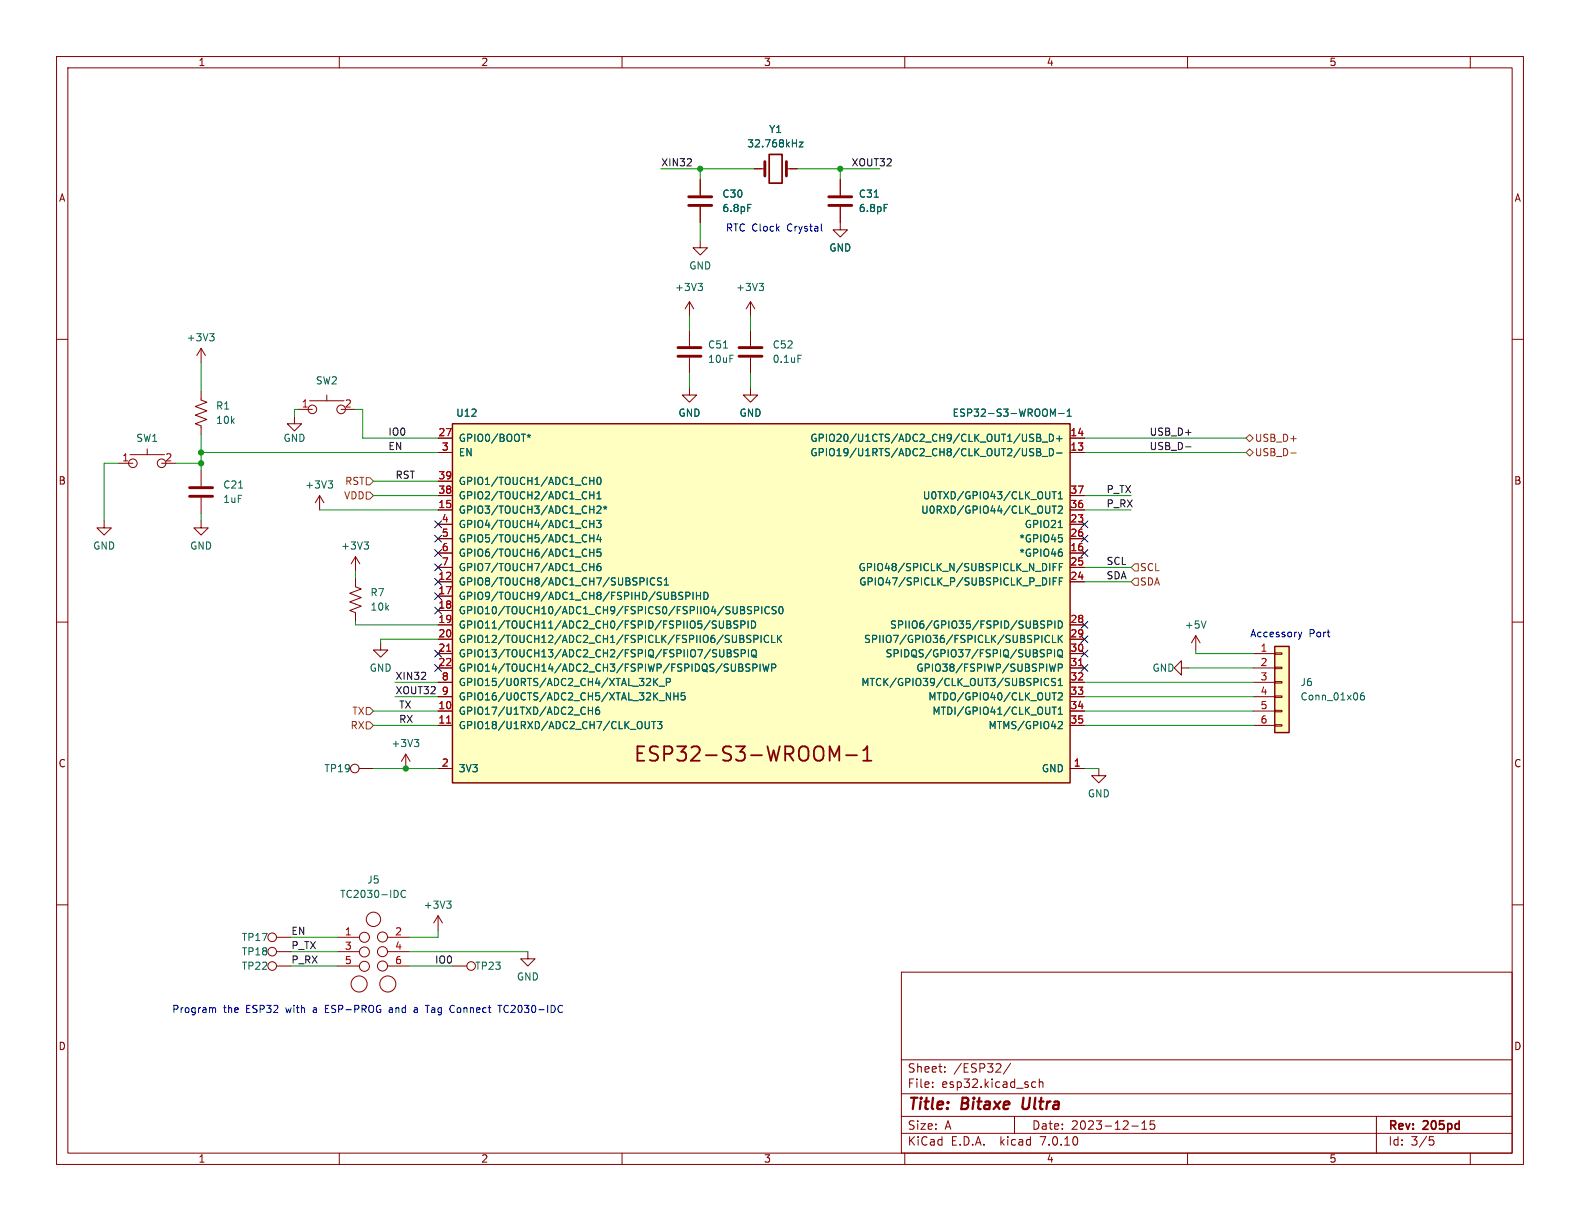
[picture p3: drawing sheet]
<svg xmlns="http://www.w3.org/2000/svg" width="279mm" height="216mm" viewBox="0 0 279 216" stroke-linecap="round" stroke-linejoin="round" font-family="sans-serif">
<g fill="none" stroke="#840000" stroke-width=".18">
<path d="M10 10h259.4v195.9h-259.4zM12 12h255.4v191.9h-255.4zM60 10v2M110 10v2M160 10v2M210 10v2M260 10v2M123.8 31.8v2.7M123.8 36.6v2.8M133.3 29.8h2M139.1 29.8h1.9M148.6 36.6v4h1.3l-1.3 1.3-1.3-1.3h1.3"/>
<path d="M148.6 31.8v2.7M10 60h2M121.9 53.3v2.6M121.9 58.4v2.8M121.9 53.3l-.7 1.3M121.9 53.3l.8 1.3M123.8 42.5v1.3h1.3l-1.3 1.3-1.2-1.3h1.2M132.7 53.3l-.7 1.3M132.7 53.3v2.6M132.7 58.4v2.8M132.7 53.3l.8 1.3M267.4 60h2"/>
<path d="M26 79.4v1M35.6 69.2v1.5l1 .4-2.1 .8 2.1 .7-2.1 .8 2.1 .8-2.1 .7 1.1 .4v1.5M35.6 61.6v2.5M35.6 61.6l-.8 1.3M35.6 61.6l.7 1.3M52.1 73.7v1.2h1.2l-1.2 1.3-1.3-1.3h1.3M52.7 72.4h2.5M54.7 70.9h6.1M57.8 69.9v1M60.3 72.4h2.6M77.5 77.5h2.5M121.9 68.6v1.3h1.3l-1.3 1.2-1.3-1.2h1.3"/>
<path d="M121.9 63.2v2.8M132.7 68.6v1.3h1.3l-1.3 1.2-1.3-1.2h1.3M132.7 63.2v2.8M189.2 77.5h2.6M18.4 92.1v1.2h1.3l-1.3 1.3-1.3-1.3h1.3M21 81.9h2.5M23 80.4h6.1M28.6 81.9h2.5M35.6 92.1v1.2h1.2l-1.2 1.3-1.3-1.3h1.3M35.6 83.2v2.8M35.6 88v2.8M56.5 87.6l-.7 1.3"/>
<path d="M56.5 87.6v2.6M56.5 87.6l.8 1.3M62.9 98.4v2.6M62.9 98.4l-.8 1.3M62.9 98.4l.7 1.3M77.5 80h2.5M77.5 90.2h2.5M77.5 97.8h2.5M77.5 92.7h2.5M77.5 95.3h2.5M77.5 87.6h2.5M77.5 85.1h2.5"/>
<path d="M189.2 80h2.6M189.2 90.2h2.6M189.2 97.8h2.6M189.2 92.7h2.6M189.2 95.3h2.6M189.2 87.6h2.6M10 110h2M62.9 102.2v1.6l1 .3-2.1 .8 2.1 .8-2.1 .7 2.1 .8-2.1 .8 1.1 .3v1.6M67.3 113.7v1.2h1.3l-1.3 1.3-1.3-1.3h1.3M77.5 102.9h2.5M77.5 105.4h2.5M77.5 108h2.5"/>
<path d="M77.5 110.5h2.5M77.5 113h2.5M77.5 115.6h2.5M77.5 118.1h2.5M77.5 100.3h2.5M189.2 102.9h2.6M189.2 110.5h2.6M189.2 113h2.6M189.2 115.6h2.6M189.2 118.1h2.6M189.2 100.3h2.6M208.9 118.1v-1.3l-1.3 1.3 1.3 1.3v-1.3h1.3"/>
<path d="M211.5 112.4l-.8 1.3M211.5 112.4v2.5M211.5 112.4l.7 1.3M221.6 115.6h3.8M221.6 118.1h3.8M225.4 118h1.3v.2h-1.3zM225.4 115.4h1.3v.3h-1.3zM267.4 110h2M63.5 135.9h2.5M71.8 133.4l-.8 1.2M71.8 133.4v2.5M71.8 133.4l.7 1.2"/>
<path d="M77.5 135.9h2.5M77.5 125.7h2.5M77.5 128.3h2.5M77.5 120.7h2.5M77.5 123.2h2.5M189.2 135.9h2.6M189.2 125.7h2.6M189.2 128.3h2.6M189.2 120.7h2.6M189.2 123.2h2.6M194.3 135.9v1.3h1.3l-1.3 1.2-1.3-1.2h1.3M221.6 125.7h3.8"/>
<path d="M221.6 128.3h3.8M221.6 120.7h3.8M221.6 123.2h3.8M225.4 128.1h1.3v.3h-1.3zM225.4 125.6h1.3v.3h-1.3zM225.4 123.1h1.3v.2h-1.3zM225.4 120.5h1.3v.3h-1.3zM10 160h2M267.4 160h2M48.9 168.3h2.5M48.9 165.7h2.5M48.9 170.8h2.5"/>
<path d="M59.7 168.3h3.8M59.7 165.7h3.8M59.7 170.8h3.8M68.6 168.3h3.8M68.6 165.7h3.8M68.6 170.8h3.8M77.5 161.9l-.8 1.3M77.5 161.9v2.6M77.5 161.9l.7 1.3M80 170.8h2.5M93.3 168.3v1.2h1.3l-1.3 1.3-1.2-1.3h1.2M159.4 171.9h108v32h-108z"/>
<path d="M159.4 197.4h108M159.4 193.4h108M159.4 187.4h108M164.9 192.1v.2M164.9 191.4v.1M167.1 189.4v.2M167.1 188.7v.1M178.7 188l-1.3 1.9M179.4 197.4v3M182.6 192.2h.5M182.6 191.4h.5M183.8 191.4l.2-.1 .4 .1v.9"/>
<path d="M183.8 190.8v1.5M200.1 199.1h1.2M201.9 199.7h.9M201.9 198.6l.5-.4v1.5M204.1 198.2h-.7v.7l.2-.1h.5l.1 .2-.1 .5-.2 .2-.5-.2M243.4 197.4v6.5M60 203.9v2M110 203.9v2M159.4 200.4h108M160 203.9v2M210 203.9v2M252.9 201.6h.4l.3 .2-.2 .6-.5 .1"/>
<path d="M260 203.9v2"/>
<circle cx="55.2" cy="72.4" r=".76"/>
<circle cx="60.3" cy="72.4" r=".76"/>
<circle cx="23.5" cy="81.9" r=".76"/>
<circle cx="28.6" cy="81.9" r=".76"/>
<circle cx="62.7" cy="135.9" r=".76"/>
<circle cx="48.1" cy="170.8" r=".76"/>
<circle cx="48.1" cy="165.7" r=".76"/>
<circle cx="48.1" cy="168.3" r=".76"/>
<circle cx="63.5" cy="174" r="1.42"/>
<circle cx="64.4" cy="168.3" r=".89"/>
<circle cx="64.4" cy="170.9" r=".89"/>
<circle cx="64.4" cy="165.7" r=".89"/>
<circle cx="66" cy="162.6" r="1.27"/>
<circle cx="67.6" cy="170.8" r=".89"/>
<circle cx="67.6" cy="165.7" r=".89"/>
<circle cx="67.6" cy="168.3" r=".89"/>
<circle cx="68.6" cy="174" r="1.42"/>
<circle cx="83.3" cy="170.8" r=".76"/>
</g>
<path d="M181 194.1l-.2 1.6 .3 .4" fill="none" stroke="#840000" stroke-width=".4"/>
<g fill="none" stroke="#006464" stroke-width=".18">
<path d="M132.2 36.1h.6M141.3 25.1h.7l-.7 .9h.7M154.6 34.9h.7M156.4 36.1h.6M37.1 59h.8l-.5 .5M37.6 59.5l.3 .2v.3l-.3 .3M123.4 50.1h.8l-.4 .5M124 50.6l.2 .2v.3l-.2 .3M134.2 50.1h.8l-.4 .5M134.8 50.6l.2 .2v.3l-.2 .3M93.2 77l.3 .1M93.5 76.8v.3"/>
<path d="M93.5 77.1l-.2 .2M93.5 77.1l.2 .2M93.8 77l-.3 .1M127.9 61.5h.8M141.1 62.8h.6M182.6 79.3l.2 .1M183.3 76.8h.5l.2 .2-.2 .4 .2 .1 .1 .3-.3 .2h-.5zM183.3 79.3h.5l.2 .3-.2 .3 .2 .1 .1 .3-.3 .3h-.5zM183.3 79.9h.5M183.3 77.4h.5M184.3 78.2h1M185.6 79.3a.64 .64 0 0 1 .7 .7 .64 .64 0 0 1-.7 .6z"/>
<path d="M185.6 76.8a.64 .64 0 0 1 .7 .6 .64 .64 0 0 1-.7 .6zM186.2 73.2l.4-.9v1.3M186.8 77.6h1M187.2 73.1h1M187.3 77.1v.9M188.7 73.6h.7M188.7 72.7l.4-.4v1.3M42.2 86.3h.7M58 85h.8l-.4 .5M58.6 85.5l.2 .3v.3l-.2 .2M64.4 95.8h.8l-.5 .5M64.9 96.3l.3 .3v.3l-.3 .2"/>
<path d="M104.3 85h.7M104.3 86.9v1.3M104.3 87.5h.7M104.3 92.6h.7M104.3 95.2h.7M104.3 97.7h.7M105 84.4v1.3M105 86.9v1.3M105 92v1.3M105 94.6v1.2M105 97.1v1.3M105 99.6v1.3"/>
<path d="M105.5 92h.8l-.4 .5 .3 .1v.6l-.2 .1-.5-.1M105.6 89.6l.4-.1 .3 .3-.8 .9h.8M105.6 88.2h.7M105.6 87.3l.3-.4v1.3M105.7 84.5l.2-.1a.68 .68 0 0 1 .4 .6 .68 .68 0 0 1-.4 .7l-.2-.2-.1-.3zM105.9 94.5l-.3 .9h.7M106.2 99.6l-.4 .1a.85 .85 0 0 0 0 1.2l.4-.1 .1-.4-.3-.3-.3 .1-.1 .2M106.2 95v.8M106.2 97.1h-.6v.6l.1-.1h.5l.1 .2-.1 .4-.2 .2-.4-.2M106.7 89.7l.3 .1M107 89.5v.3M107 89.8l-.2 .2"/>
<path d="M107 89.8l.2 .2M107.3 89.7l-.3 .1M182.7 80.1v.4M184.3 80.7h1M185.6 99.6v1.3M186.1 89.5h.7M186.1 86.9h.7M186.4 86.9v1.3M186.4 89.5v1.2M186.8 80.1h1M186.8 99.6h-.6v1.3M187.1 89.6l.5-.1 .3 .3-.8 .9h.8"/>
<path d="M187.1 93.3h.8M187.1 87.3l.4-.4v1.3M187.1 88.2h.8M187.2 94.6h.6M187.8 97.6l.1 .2-.1 .5M187.8 95.1l.1 .2-.1 .5M187.9 99.6h-.6v1.3M104.3 100.2h.7M115.6 120v1.2M115.8 102.3a.6 .6 0 0 0-.9 .4 .6 .6 0 0 0 .6 .7l.3-.1M116.3 120l-.7 .7M117 102.2h-.5l-.2 .2 .1 .3 .5 .3v.3l-.2 .1h-.4"/>
<path d="M117.5 103.4h.7M117.5 102.5l.3-.3v1.2M121.3 105.4l.6-.1 .1-.2-.1-.3-.6-.1v1.3M122.6 104.7v1.3M123.2 104.7v1.3M123.2 105.3h.7M123.9 104.7v1.3M124.5 104.7a.64 .64 0 0 1 .7 .7 .64 .64 0 0 1-.7 .6zM127.9 109.8v1l-.1 .2-.3 .1M128 114.9v1l-.2 .2M128.5 109.8h.5l.2 .2-.2 .4 .2 .1 .1 .3-.3 .3h-.5zM128.5 110.4h.5"/>
<path d="M128.6 114.9h.4l.3 .2-.3 .4 .3 .1v.3l-.2 .2h-.5zM128.6 115.5h.4M130.5 109.9l-.5-.1-.3 .2 .2 .3 .5 .3v.3l-.2 .2-.5-.1M130.5 114.9h-.4l-.3 .2 .1 .3 .6 .3v.3l-.2 .1h-.5M131 110.5l.6-.1 .1-.2v-.3l-.7-.1v1.3M131.1 115.5h.6l.1-.2-.1-.3-.6-.1v1.2M132 112.7l.8 .5-.3 .4-.5-.1M132.3 109.8v1.3M132.3 114.9v1.2M132.6 117.5l-.5-.1-.2 .3 .1 .3 .5 .2v.4l-.2 .1-.4-.1M132.8 112.4l-.5-.1-.3 .3M132.9 107.3h-.5l-.2 .1v.3l.6 .3 .1 .3-.2 .2h-.5"/>
<path d="M132.9 109.8a.64 .64 0 0 1 .7 .6 .64 .64 0 0 1-.7 .7zM133.1 114.9h.1a.43 .43 0 0 1 .5 .4v.4a.42 .42 0 0 1-.4 .5 .42 .42 0 0 1-.4-.5v-.4zM133.1 115.8l.5 .3M133.1 118.1l.6-.1 .2-.2-.1-.3-.7-.1v1.3M133.3 113l.6-.1 .1-.1v-.3l-.7-.2v1.3M133.4 107.9h.6l.2-.2-.1-.3-.7-.1v1.2M133.6 116.1l.2 .2M134.4 117.4v1.3M134.6 112.3v1.3M134.7 107.3v1.2M134.9 117.4l.3 1.3 .2-.9 .3 .9 .3-1.3M135.9 112.5a.6 .6 0 0 0-.8 .4 .6 .6 0 0 0 .6 .7l.2-.1"/>
<path d="M136 107.4a.6 .6 0 0 0-.8 .4 .6 .6 0 0 0 .6 .7l.2-.1M136.5 112.3v1.3h.6M136.5 118.1l.6-.1 .1-.2-.1-.3-.6-.1v1.3M137.2 107.3h-.4l-.2 .1v.3l.5 .3 .1 .3-.2 .2h-.5M137.5 112.3v1.3M137.7 112.9l.5 .7M137.9 107.4l.1-.1a.68 .68 0 0 1 .5 .6 .68 .68 0 0 1-.5 .6l-.1-.1-.2-.4zM138.2 112.3l-.7 .8M184.2 110.4l.4 .1 .1 .3-.2 .3h-.3M184.2 109.8l.5 .1M184.2 112.3v1.3M185.2 115.5h.6l.1-.2v-.3l-.7-.1v1.2"/>
<path d="M185.3 110.5l.6-.1 .1-.2-.1-.3-.6-.1v1.3M185.6 112.5a.6 .6 0 0 0-.9 .4 .6 .6 0 0 0 .6 .7l.3-.1M185.6 102.2v1.2M186.1 112.3v1.3h.6M186.2 102.8h.5M186.2 100.2h.5M186.5 114.9v1.2M186.5 109.8v1.3M186.7 117.4l-.3 1.3-.3-.9-.2 .9M186.8 102.2h-.6v1.2M187.1 115.1l.2-.2a.43 .43 0 0 1 .6 .4v.4a.42 .42 0 0 1-.5 .5 .42 .42 0 0 1-.4-.5zM187.1 109.8a.64 .64 0 0 1 .8 .6 .64 .64 0 0 1-.8 .7z"/>
<path d="M187.1 118.1l.7-.1 .1-.2-.1-.3-.7-.1v1.3M187.1 112.3v1.3M187.3 115.8l.6 .5M187.3 102.8h.5M187.3 100.2h.5M187.3 112.9l.6 .7M187.9 112.3l-.8 .8M187.9 102.2h-.6v1.2M213.3 109.8l-.5 1.3M73.3 130.8h.8l-.5 .4M73.8 131.2l.3 .3v.3l-.3 .2M104 125v1.3"/>
<path d="M104 125.6h.8M104.8 125v1.3M105.9 125l-.3 .1a.86 .86 0 0 0 0 1.2l.4-.1v-.4l-.2-.3-.4 .1-.1 .2M114.1 127.6v1l.2 .2h.4l.1-.2v-1M115.2 127.6h.8M115.6 127.6v1.2M115.8 120.5l.5 .7M116.3 127.6h.7l-.4 .5 .4 .1v.5l-.2 .1-.5-.1M116.6 121.4h.9M117.8 120.6h.6l.2-.2-.1-.3-.7-.1v1.2M118.6 122.5v1.3l-.8-1.3v1.3M119.2 122.5v1.3"/>
<path d="M119.2 123.1h.7M119.9 122.5v1.3M121.1 122.5h-.6l-.1 .6 .2-.1h.4l.2 .2-.1 .4-.2 .2-.5-.2M185.5 120.1a.6 .6 0 0 0-.9 .4 .6 .6 0 0 0 .6 .7l.3-.1M186.1 125h.7M186.1 122.5h.7M186.4 122.5v1.3M186.4 125v1.3M186.7 120h-.5l-.3 .2 .2 .3 .5 .2v.4l-.2 .1h-.5M187.1 126.3h.8M187.1 122.6l.5-.1 .3 .4-.8 .9h.8M187.1 121.2h.8"/>
<path d="M187.1 120.3l.4-.3v1.2M187.1 125.4l.4-.4v1.3M187.3 127.6h.5l.1 .3-.8 .9h.8M241.2 122.5l-.4 .1a.86 .86 0 0 0 0 1.2l.4-.2 .1-.4-.3-.2h-.3l-.1 .2M71.7 157.5a.6 .6 0 0 0-.8 .5 .6 .6 0 0 0 .6 .7l.2-.1M79 159.3h.8l-.5 .5M79.5 159.8l.3 .3v.3l-.3 .2"/>
</g>
<path d="M136 27.3h2.3v5.1h-2.3z" fill="none" stroke="#840000" stroke-width=".3"/>
<path d="M121.8 36.3h4.1M121.8 34.8h4.1M135.3 28.6v2.5M139.1 28.6v2.5M146.6 36.3h4M146.6 34.8h4M119.9 63h4.1M119.9 61.5h4.1M130.7 63h4M130.7 61.5h4M33.5 87.8h4.1M33.5 86.2h4.1" fill="none" stroke="#840000" stroke-width=".51"/>
<g fill="#ffffc2" stroke="#ffffc2" stroke-width=".18">
<path d="M80 74.9h109.2v63.5h-109.2z"/>
<path d="M225.4 114.3h2.6v15.2h-2.6z"/>
</g>
<path d="M80 74.9h109.2v63.5h-109.2zM225.4 114.3h2.6v15.2h-2.6z" fill="none" stroke="#840000" stroke-width=".25"/>
<path d="M147.6 133.8l.8-1.8v2.5M149.6 133.5h2M152.6 134.5h1.5M152.6 132.7l.8-.7v2.5" fill="none" stroke="#840000" stroke-width=".32"/>
<path d="M79 115.2h.7M190.7 117.7h.8M79 127.9h.7" fill="none" stroke="#a90000" stroke-width=".18"/>
<path d="M220.3 77.5l.7-.7 .6 .7-.6 .6zM64.8 87h.6l.6 .6-.6 .7h-.6zM64.8 84.5h.6l.6 .6-.6 .6h-.6zM200.7 99.7h.6v1.3h-.6l-.7-.7zM220.3 80l.7-.6 .6 .6-.6 .6zM228.3 80.1h.9M200.7 102.2h.6v1.3h-.6l-.7-.6zM64.8 127.6h.6l.6 .7-.6 .6h-.6zM64.8 125.1h.6l.6 .6-.6 .7h-.6z" fill="none" stroke="#725600" stroke-width=".18"/>
<path d="M209.7 79h.9" fill="none" stroke="#0f0f0f" stroke-width=".18"/>
<g fill="none" stroke="#0000c2" stroke-width=".18">
<path d="M145.3 40.8l.1 .1M229.6 111.8l.3 .8M229.9 112.6l-.2 .4M230.2 111.8l-.3 .8M37.6 178.4l.2-.2 .3 .1v.7M57.5 178.4h.5M58.2 177.8h-.7v1.2h.7M69.2 178.2l-.3 .1M69.3 178.6h-.3l-.2 .1 .1 .3h.4M73.3 178.3h.5M73.8 178.5l-.4 .1-.2 .1 .2 .3h.4M75.2 177.8h.7"/>
<path d="M80.1 177.8l.2 .1M80.3 178.9l-.2 .1M88 177.8h.8M88.4 177.8v1.2M89.4 177.8l-.3 .5 .3 .7"/>
</g>
<g fill="none" stroke="#009600" stroke-width=".18">
<path d="M116.8 29.8h16.5M123.8 29.8v2M123.8 39.4v3.1M141 29.8h14.6M148.6 29.8v2M121.9 55.9v2.5M132.7 55.9v2.5M35.6 64.1v5.1M35.6 76.8v6.4M52.7 72.4h-.6v1.3M62.9 72.4h1.2v5.1h13.4M121.9 66v2.6"/>
<path d="M132.7 66v2.6M191.8 77.5h28.5M21 81.9h-2.6v10.2M31.1 81.9h4.5M35.6 80h41.9M35.6 90.8v1.3M56.5 90.2h21M66 85.1h11.5M66 87.6h11.5M191.8 80h28.5M191.8 87.6h8.2M191.8 90.2h8.2"/>
<path d="M62.9 109.9v.6h14.6M62.9 101v1.2M77.5 113h-10.2v.7M191.8 100.3h8.2M191.8 102.9h8.2M210.2 118.1h11.4M211.5 114.9v.7h10.1M66 125.7h11.5M66 128.3h11.5M66 135.9h11.5M69.8 120.7h7.7M69.8 123.2h7.7"/>
<path d="M191.8 125.7h29.8M191.8 128.3h29.8M191.8 135.9h2.5M191.8 120.7h29.8M191.8 123.2h29.8M51.4 168.3h8.3M51.4 165.7h8.3M51.4 170.8h8.3M72.4 168.3h20.9M72.4 170.8h7.6M77.5 164.5v1.2h-5.1"/>
</g>
<g fill="none" stroke="#000084" stroke-width=".18">
<path d="M76.9 92.1l1.2 1.2M76.9 94.6l1.2 1.3M76.9 97.2l1.2 1.2M76.9 99.7l1.2 1.2M78.1 92.1l-1.2 1.2M78.1 94.6l-1.2 1.3M78.1 97.2l-1.2 1.2M78.1 99.7l-1.2 1.2M191.2 92.1l1.2 1.2M191.2 97.2l1.2 1.2M191.2 94.6l1.2 1.3M192.4 92.1l-1.2 1.2"/>
<path d="M192.4 97.2l-1.2 1.2M192.4 94.6l-1.2 1.3M76.9 117.5l1.2 1.2M76.9 104.8l1.2 1.2M76.9 107.3l1.2 1.3M76.9 102.3l1.2 1.2M76.9 115l1.2 1.2M78.1 117.5l-1.2 1.2M78.1 104.8l-1.2 1.2M78.1 107.3l-1.2 1.3M78.1 102.3l-1.2 1.2M78.1 115l-1.2 1.2"/>
<path d="M191.2 109.9l1.2 1.2M191.2 115l1.2 1.2M191.2 117.5l1.2 1.2M191.2 112.4l1.2 1.2M192.4 109.9l-1.2 1.2M192.4 115l-1.2 1.2M192.4 117.5l-1.2 1.2M192.4 112.4l-1.2 1.2"/>
</g>
<g fill="#009600" stroke="#009600" stroke-width=".18">
<circle cx="123.8" cy="29.8" r=".46"/>
<circle cx="148.6" cy="29.8" r=".46"/>
<circle cx="71.8" cy="135.9" r=".46"/>
<circle cx="35.6" cy="80" r=".46"/>
<circle cx="35.6" cy="81.9" r=".46"/>
</g>
<text font-size="3.5" fill="#840000" x="111.9" y="135.1">ESP32-S3-WROOM-1</text>
<g font-size="2.8" fill="#840000">
<text x="160.4" y="196.8">Title:</text>
<text x="170.1" y="196.8">Bitaxe</text>
<text x="181.6" y="196.8">Ultra</text>
</g>
<g font-size="2.1" fill="#840000">
<text x="160.4" y="189.9">Sheet:</text>
<text x="168.6" y="189.9">/ESP32/</text>
<text x="160.4" y="192.6">File:</text>
<text x="166.5" y="192.6">esp32.kicad_sch</text>
<text x="160.4" y="202.8">KiCad</text>
<text x="160.4" y="200">Size:</text>
<text x="167.1" y="200">A</text>
<text x="168.1" y="202.8">E.D.A.</text>
<text x="177" y="202.8">kicad</text>
<text x="182.4" y="200">Date:</text>
<text x="184.2" y="202.8">7.0.10</text>
<text x="189.4" y="200">2023-12-15</text>
<text x="245.4" y="200.2">Rev:</text>
<text x="245.4" y="202.8">Id:</text>
<text x="249.5" y="202.8">3/5</text>
<text x="251.8" y="200.2">205pd</text>
</g>
<g font-size="1.8" fill="#840000">
<text x="35" y="11.9">1</text>
<text x="85" y="11.9">2</text>
<text x="135" y="11.9">3</text>
<text x="185" y="11.9">4</text>
<text x="235" y="11.9">5</text>
<text x="10.3" y="35.9">A</text>
<text x="267.7" y="35.9">A</text>
<text x="10.3" y="85.9">B</text>
<text x="267.7" y="85.9">B</text>
<text x="10.3" y="135.9">C</text>
<text x="267.7" y="135.9">C</text>
<text x="10.3" y="185.9">D</text>
<text x="267.7" y="185.9">D</text>
<text x="35" y="205.8">1</text>
<text x="85" y="205.8">2</text>
<text x="135" y="205.8">3</text>
<text x="185" y="205.8">4</text>
<text x="235" y="205.8">5</text>
</g>
<g font-size="1.8" fill="#006464">
<text x="135.9" y="23.7">Y1</text>
<text x="132" y="26.3">32.768kHz</text>
<text x="127.6" y="35.2">C30</text>
<text x="151.8" y="35.2">C31</text>
<text x="127.6" y="37.7">6.8pF</text>
<text x="151.8" y="37.7">6.8pF</text>
<text x="121.8" y="47.9">GND</text>
<text x="146.6" y="44.7">GND</text>
<text x="119.3" y="51.7">+3V3</text>
<text x="130.1" y="51.7">+3V3</text>
<text x="32.9" y="60.6">+3V3</text>
<text x="125.1" y="61.8">C51</text>
<text x="125.1" y="64.4">10uF</text>
<text x="136.5" y="61.8">C52</text>
<text x="136.5" y="64.4">0.1uF</text>
<text x="55.7" y="68.2">SW2</text>
<text x="38.1" y="72.6">R1</text>
<text x="38.1" y="75.2">10k</text>
<text x="80.6" y="73.9">U12</text>
<text x="119.9" y="73.9">GND</text>
<text x="130.7" y="73.9">GND</text>
<text x="168.4" y="73.9">ESP32-S3-WROOM-1</text>
<text x="24" y="78.3">SW1</text>
<text x="50" y="78.3">GND</text>
<text x="81" y="78.3">GPIO0/BOOT*</text>
<text x="81" y="80.9">EN</text>
<text x="143.2" y="80.9">GPIO19/U1RTS/ADC2_CH8/CLK_OUT2/USB_D-</text>
<text x="143.2" y="78.3">GPIO20/U1CTS/ADC2_CH9/CLK_OUT1/USB_D+</text>
<text x="39.4" y="89.1">1uF</text>
<text x="39.4" y="86.6">C21</text>
<text x="53.9" y="86.6">+3V3</text>
<text x="81" y="88.5">GPIO2/TOUCH2/ADC1_CH1</text>
<text x="81" y="86">GPIO1/TOUCH1/ADC1_CH0</text>
<text x="163.1" y="88.5">U0TXD/GPIO43/CLK_OUT1</text>
<text x="81" y="91">GPIO3/TOUCH3/ADC1_CH2*</text>
<text x="81" y="93.6">GPIO4/TOUCH4/ADC1_CH3</text>
<text x="162.8" y="91">U0RXD/GPIO44/CLK_OUT2</text>
<text x="181.1" y="93.6">GPIO21</text>
<text x="16.4" y="97.4">GND</text>
<text x="33.5" y="97.4">GND</text>
<text x="60.2" y="97.4">+3V3</text>
<text x="81" y="96.1">GPIO5/TOUCH5/ADC1_CH4</text>
<text x="81" y="98.7">GPIO6/TOUCH6/ADC1_CH5</text>
<text x="81" y="101.2">GPIO7/TOUCH7/ADC1_CH6</text>
<text x="151.7" y="101.2">GPIO48/SPICLK_N/SUBSPICLK_N_DIFF</text>
<text x="180.1" y="98.7">*GPIO46</text>
<text x="180.1" y="96.1">*GPIO45</text>
<text x="65.4" y="105.6">R7</text>
<text x="81" y="103.7">GPIO8/TOUCH8/ADC1_CH7/SUBSPICS1</text>
<text x="81" y="106.3">GPIO9/TOUCH9/ADC1_CH8/FSPIHD/SUBSPIHD</text>
<text x="151.8" y="103.7">GPIO47/SPICLK_P/SUBSPICLK_P_DIFF</text>
<text x="65.4" y="108.2">10k</text>
<text x="81" y="108.8">GPIO10/TOUCH10/ADC1_CH9/FSPICS0/FSPIIO4/SUBSPICS0</text>
<text x="81" y="111.4">GPIO11/TOUCH11/ADC2_CH0/FSPID/FSPIIO5/SUBSPID</text>
<text x="81" y="113.9">GPIO12/TOUCH12/ADC2_CH1/FSPICLK/FSPIIO6/SUBSPICLK</text>
<text x="152.7" y="113.9">SPIIO7/GPIO36/FSPICLK/SUBSPICLK</text>
<text x="157.3" y="111.4">SPIIO6/GPIO35/FSPID/SUBSPID</text>
<text x="209.4" y="111.4">+5V</text>
<text x="65.3" y="119">GND</text>
<text x="81" y="116.4">GPIO13/TOUCH13/ADC2_CH2/FSPIQ/FSPIIO7/SUBSPIQ</text>
<text x="81" y="119">GPIO14/TOUCH14/ADC2_CH3/FSPIWP/FSPIDQS/SUBSPIWP</text>
<text x="156.5" y="116.4">SPIDQS/GPIO37/FSPIQ/SUBSPIQ</text>
<text x="161.9" y="119">GPIO38/FSPIWP/SUBSPIWP</text>
<text x="203.7" y="119">GND</text>
<text x="81" y="121.5">GPIO15/U0RTS/ADC2_CH4/XTAL_32K_P</text>
<text x="81" y="124.1">GPIO16/U0CTS/ADC2_CH5/XTAL_32K_NH5</text>
<text x="152.2" y="121.5">MTCK/GPIO39/CLK_OUT3/SUBSPICS1</text>
<text x="164.1" y="124.1">MTDO/GPIO40/CLK_OUT2</text>
<text x="229.9" y="121.5">J6</text>
<text x="229.9" y="124.1">Conn_01x06</text>
<text x="81" y="126.6">GPIO17/U1TXD/ADC2_CH6</text>
<text x="81" y="129.1">GPIO18/U1RXD/ADC2_CH7/CLK_OUT3</text>
<text x="164.8" y="126.6">MTDI/GPIO41/CLK_OUT1</text>
<text x="174.7" y="129.1">MTMS/GPIO42</text>
<text x="57.3" y="136.8">TP19</text>
<text x="69.1" y="132.3">+3V3</text>
<text x="81" y="136.8">3V3</text>
<text x="184.1" y="136.8">GND</text>
<text x="192.3" y="141.2">GND</text>
<text x="60" y="159">TC2030-IDC</text>
<text x="64.8" y="156.4">J5</text>
<text x="74.8" y="160.9">+3V3</text>
<text x="42.7" y="166.6">TP17</text>
<text x="42.7" y="169.1">TP18</text>
<text x="42.7" y="171.7">TP22</text>
<text x="83.9" y="171.7">TP23</text>
<text x="91.3" y="173.6">GND</text>
</g>
<g font-size="1.8" fill="#0f0f0f">
<text x="116.8" y="29.5">XIN32</text>
<text x="150.5" y="29.5">XOUT32</text>
<text x="68.6" y="77.1">IO0</text>
<text x="203.2" y="77.1">USB_D+</text>
<text x="68.6" y="79.7">EN</text>
<text x="203.2" y="79.7">USB_D-</text>
<text x="69.8" y="84.7">RST</text>
<text x="195.6" y="89.8">P_RX</text>
<text x="195.6" y="87.3">P_TX</text>
<text x="195.6" y="100">SCL</text>
<text x="195.6" y="102.5">SDA</text>
<text x="69.8" y="120.3">XIN32</text>
<text x="69.8" y="122.8">XOUT32</text>
<text x="70.5" y="125.4">TX</text>
<text x="70.5" y="127.9">RX</text>
<text x="51.4" y="167.9">P_TX</text>
<text x="51.4" y="165.4">EN</text>
<text x="51.4" y="170.5">P_RX</text>
<text x="76.8" y="170.5">IO0</text>
</g>
<g font-size="1.8" fill="#0000c2">
<text x="128.3" y="41">RTC Clock</text>
<text x="139.3" y="41">Crystal</text>
<text x="221" y="112.8">Accessory</text>
<text x="231.5" y="112.8">Port</text>
<text x="30.4" y="179.2">Program</text>
<text x="39.5" y="179.2">the</text>
<text x="43.6" y="179.2">ESP32</text>
<text x="50.9" y="179.2">with</text>
<text x="55.8" y="179.2">a</text>
<text x="58.2" y="179.2">ESP-PROG</text>
<text x="69.7" y="179.2">and</text>
<text x="74.3" y="179.2">a</text>
<text x="76.6" y="179.2">Tag</text>
<text x="81" y="179.2">Connect</text>
<text x="89.8" y="179.2">TC2030-IDC</text>
</g>
<g font-size="1.8" fill="#a90000">
<text x="53.3" y="72.1">1</text>
<text x="60.9" y="72.1">2</text>
<text x="77.4" y="77.2">27</text>
<text x="189.2" y="77.2">14</text>
<text x="21.5" y="81.7">1</text>
<text x="29.1" y="81.7">2</text>
<text x="78" y="79.8">3</text>
<text x="189.2" y="79.8">13</text>
<text x="77.4" y="89.9">15</text>
<text x="77.4" y="87.4">38</text>
<text x="77.4" y="84.8">39</text>
<text x="189.2" y="89.9">36</text>
<text x="189.2" y="87.4">37</text>
<text x="78" y="92.5">4</text>
<text x="78" y="95">5</text>
<text x="189.2" y="92.5">23</text>
<text x="189.2" y="95">26</text>
<text x="78" y="97.5">6</text>
<text x="78" y="100.1">7</text>
<text x="189.2" y="97.5">16</text>
<text x="189.2" y="100.1">25</text>
<text x="77.4" y="102.6">12</text>
<text x="77.4" y="105.2">17</text>
<text x="77.4" y="107.7">18</text>
<text x="189.2" y="102.6">24</text>
<text x="77.4" y="110.2">19</text>
<text x="77.4" y="112.8">20</text>
<text x="189.2" y="110.2">28</text>
<text x="189.2" y="112.8">29</text>
<text x="77.4" y="115.3">21</text>
<text x="77.4" y="117.9">22</text>
<text x="189.2" y="115.3">30</text>
<text x="189.2" y="117.9">31</text>
<text x="222.8" y="115.3">1</text>
<text x="222.8" y="117.9">2</text>
<text x="77.4" y="125.5">10</text>
<text x="78" y="120.4">8</text>
<text x="78" y="122.9">9</text>
<text x="189.2" y="120.4">32</text>
<text x="189.2" y="122.9">33</text>
<text x="189.2" y="125.5">34</text>
<text x="222.8" y="120.4">3</text>
<text x="222.8" y="122.9">4</text>
<text x="222.8" y="125.5">5</text>
<text x="77.4" y="128">11</text>
<text x="189.2" y="128">35</text>
<text x="222.8" y="128">6</text>
<text x="78" y="135.6">2</text>
<text x="189.8" y="135.6">1</text>
<text x="60.9" y="165.5">1</text>
<text x="69.8" y="165.5">2</text>
<text x="60.9" y="168">3</text>
<text x="60.9" y="170.6">5</text>
<text x="69.8" y="168">4</text>
<text x="69.8" y="170.6">6</text>
</g>
<g font-size="1.8" fill="#725600">
<text x="221.8" y="80.9">USB_D-</text>
<text x="221.8" y="78.3">USB_D+</text>
<text x="60.7" y="88.5">VDD</text>
<text x="60.9" y="86">RST</text>
<text x="201.5" y="101.2">SCL</text>
<text x="201.5" y="103.7">SDA</text>
<text x="61.9" y="129.1">RX</text>
<text x="62.2" y="126.6">TX</text>
</g>
</svg>
